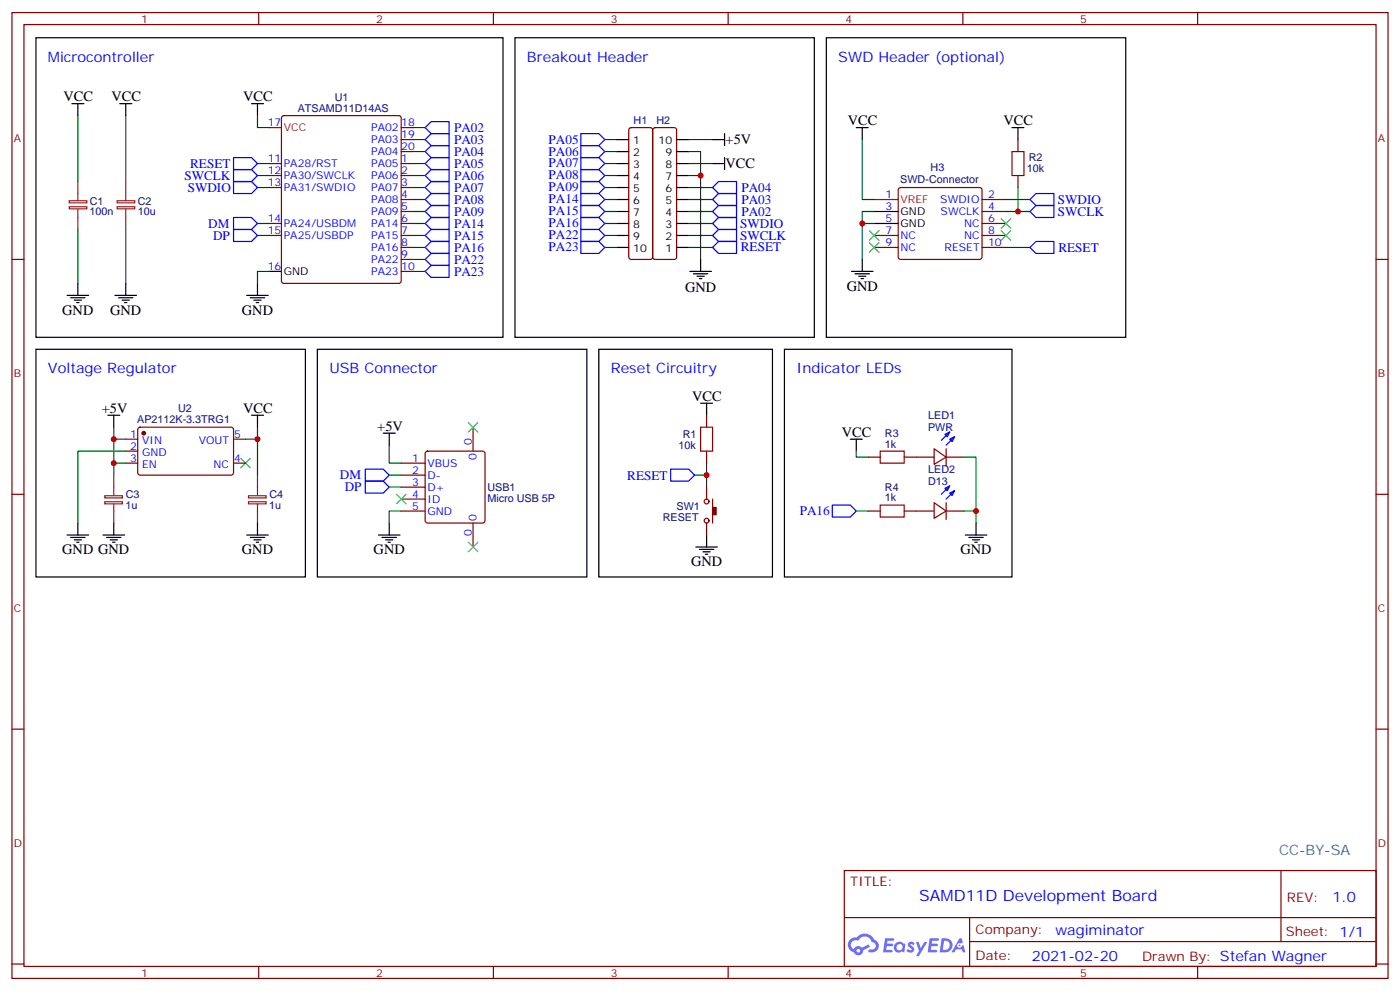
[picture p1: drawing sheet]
<svg xmlns="http://www.w3.org/2000/svg" width="412mm" height="292mm" viewBox="0 0 412 292" stroke-linecap="round" stroke-linejoin="round" font-family="sans-serif">
<g fill="none" stroke="#870000" stroke-width=".35">
<path d="M3.5 3.7h405.4v284.3h-405.4zM7.1 7.2h398.2v277.3h-398.2zM76.2 3.7v3.5M145.3 3.7v3.5M214.5 3.7v3.5M283.6 3.7v3.5M352.8 3.7v3.5M3.5 76.4h3.6M405.3 76.4h3.6M3.5 145.5h3.6M405.3 145.5h3.6M3.5 214.7h3.6"/>
<path d="M405.3 214.7h3.6M248.7 256.3h156.6v28.2h-156.6zM377.3 256.3v20.9M248.7 270.1h156.5M285.6 277.2h119.6M285.6 270.1v14.2M3.5 283.8h3.6M76.2 284.5v3.5M145.3 284.5v3.5M214.5 284.5v3.5M283.6 284.5v3.5M352.8 284.5v3.5"/>
<path d="M405.3 283.8h3.6"/>
</g>
<g fill="#5487ff">
<path d="M267.7 277.5a1.22 1.22 0 0 1 1.7 .2l-.4 .6a.47 .47 0 0 0-.3-.4 .47 .47 0 0 0-.5 .2l.1 .2a1.14 1.14 0 0 1 .8 1.8 1.14 1.14 0 0 1-1.9 0l-.2-.2 .5-.6 .7 .5a.29 .29 0 0 0 .3-.3 .29 .29 0 0 0-.2-.3 1.04 1.04 0 0 1-.6-1.7z"/>
<path d="M260.7 276.2h2.4l.3 .2-.2 .5-1.8 .1-.1 .8h1.5l.3 .4-.3 .4h-1.6l-.2 1.1h1.7l.2 .3-.2 .3-2.6 .1z"/>
<path d="M273.8 276.2h2.4l.3 .2-.1 .5-1.8 .1-.2 .8h1.6l.3 .4-.4 .4-1.6-.1-.1 1.1 1.7 .1 .2 .3-.2 .3-2.6 .1z"/>
<path d="M282.6 276.2h.7l.3 1.3-.6 .3a.69 .69 0 0 0-1 .3 .69 .69 0 0 0 .4 .9 .69 .69 0 0 0 .9-.6l.5-.2 .6 2.2h-.8l-.2-.9h-1.8l-.5 .9h-.8z"/>
<path d="M269.8 277.3h.8l.6 1.8 1.1-1.8h.9l-2.6 4.2h-.8l.9-1.5z"/>
<path d="M277.4 276.2l-.6 4.2h1.3a2.11 2.11 0 0 0 2.5-2.1 2.11 2.11 0 0 0-2.5-2.1zM278.1 277a1.39 1.39 0 0 1 1.7 1.4 1.39 1.39 0 0 1-1.8 1.2h-.3z"/>
<path d="M263.7 277.8a1.54 1.54 0 0 0-.1 2.2 1.54 1.54 0 0 0 2.2 .1l.6 .3 .3-2.3-.2-.3h-.4a1.49 1.49 0 0 0-2.4 0zM264 278.8a.94 .94 0 0 1 1.8 0 .94 .94 0 0 1-1.8 0z"/>
<path d="M250.4 276.6a2.18 2.18 0 0 0 1.1 3.7 1.44 1.44 0 0 0 1.6 .9 1.44 1.44 0 0 0 1.2-1.4l2-1.1-.5-.7-1.9 1a1.47 1.47 0 0 0-2.4 .4 1.39 1.39 0 0 1-.7-1.9 1.39 1.39 0 0 1 2-.5 2.12 2.12 0 0 1 2.2-1.3 2.12 2.12 0 0 1 1.9 1.7 1.14 1.14 0 0 1 1.1 1.4 1.14 1.14 0 0 1-1.7 .7 .43 .43 0 0 0-.5 .4 .43 .43 0 0 0 .4 .5 1.98 1.98 0 0 0 2.5-1.2 1.98 1.98 0 0 0-1.2-2.6 3.1 3.1 0 0 0-5.3-.6l-.9 .1zM252.3 279.9a.55 .55 0 0 1 1.1 0 .55 .55 0 0 1-1.1 0z"/>
<circle cx="282.6" cy="278.3" r=".26"/>
</g>
<path d="M79.4 37.6h3.5M257.5 58.7h7.1" fill="none" stroke="#f00" stroke-width=".35"/>
<g fill="none" stroke="#000" stroke-width=".35">
<path d="M10.6 11.1h137.6v88.2h-137.6zM151.7 11.1h88.2v88.2h-88.2zM243.4 11.1h88.2v88.2h-88.2zM21.2 30.5h3.5M22.9 30.5v3.5M35.3 30.5h3.5M37 30.5v3.5M74.1 30.5h3.5M75.8 30.5v3.5M213.4 39.3v3.6M252.2 37.6h3.6M254 37.6v3.5"/>
<path d="M298.1 37.6h3.5M299.9 37.6v3.5M181.7 41.1h3.5M181.7 48.2h3.5M181.7 44.6h3.5M181.7 51.7h3.5M181.7 55.2h3.5M181.7 58.7h3.5M199.3 41.1h3.5M199.3 48.2h3.5M199.3 44.6h3.5M199.3 51.7h3.5"/>
<path d="M199.3 55.2h3.5M199.3 58.7h3.5M209.9 41.1h3.5M209.9 48.2h3.5M213.4 46.4v3.5M79.4 79.9h3.5M181.7 62.3h3.5M181.7 65.8h3.5M181.7 69.3h3.5M181.7 72.8h3.5M199.3 62.3h3.5M199.3 65.8h3.5"/>
<path d="M199.3 69.3h3.5M199.3 72.8h3.5M203.2 79.9h6.3M206.4 76.4v3.5M250.8 79.9h6.4M254 76.4v3.5M257.5 62.3h7.1M257.5 65.8h7.1M19.8 87h6.3M20.8 87.7h4.2M21.9 88.4h2.1M22.6 89.1h.7"/>
<path d="M22.9 83.4v3.6M33.9 87h6.3M34.9 87.7h4.3M36 88.4h2.1M36.7 89.1h.7M37 83.4v3.6M72.7 87h6.3M73.7 87.7h4.3M74.8 88.4h2.1M75.5 89.1h.7M75.8 83.4v3.6M204.3 80.6h4.2"/>
<path d="M205.3 81.3h2.1M206 82h.7M251.9 80.6h4.2M252.9 81.3h2.2M253.6 82h.8M10.6 102.8h79.4v67.1h-79.4zM93.5 102.8h79.4v67.1h-79.4zM176.4 102.8h51.1v67.1h-51.1zM206.4 118.7h3.5M208.1 118.7v3.5M231.1 102.8h67v67.1h-67zM31.7 122.2h3.6"/>
<path d="M33.5 122.2v3.6M74.1 122.2h3.5M75.8 122.2v3.6M112.9 127.5h3.5M114.7 127.5v3.6M250.5 129.3h3.5M252.2 129.3v3.5M19.8 157.5h6.3M20.8 158.2h4.2M21.9 158.9h2.1M22.6 159.6h.7M22.9 154v3.5"/>
<path d="M30.3 157.5h6.4M31.4 158.2h4.2M32.5 158.9h2.1M33.2 159.6h.7M33.5 154v3.5M72.7 157.5h6.3M73.7 158.2h4.3M74.8 158.9h2.1M75.5 159.6h.7M75.8 154v3.5M111.5 157.5h6.3M112.5 158.2h4.3"/>
<path d="M113.6 158.9h2.1M114.3 159.6h.7M114.7 154v3.5M208.1 157.5v3.5M284.3 157.5h6.4M285.4 158.2h4.2M286.5 158.9h2.1M287.2 159.6h.7M287.5 154v3.5M205 161h6.3M206 161.7h4.3M207.1 162.5h2.1"/>
<path d="M207.8 163.2h.7"/>
</g>
<g fill="none" stroke="#870000" stroke-width=".35">
<path d="M83.1 34.2l.5-.2h33.9l.5 .2 .2 .5v48l-.3 .5-.4 .2h-33.9l-.5-.2-.2-.5v-48zM118.2 37.6h3.5M185.4 37.8l.5-.2h5.7l.5 .2 .2 .5v37.4l-.3 .5-.4 .2h-5.7l-.5-.3-.2-.4v-37.4zM192.5 37.8l.5-.2h5.6l.5 .2 .2 .5v37.4l-.2 .5-.5 .2h-5.6l-.5-.3-.2-.4v-37.4zM79.4 48.2h3.5M79.4 51.7h3.5M79.4 55.2h3.5M118.2 48.2h3.5M118.2 51.7h3.5M118.2 55.2h3.5M118.2 41.1h3.5M118.2 44.6h3.5"/>
<path d="M118.2 58.7h3.5M264.8 55.4l.5-.2h23.3l.5 .2 .2 .5v19.8l-.3 .5-.4 .2h-23.3l-.5-.3-.2-.4v-19.8zM289.3 58.7h7M299.9 41.1v3.5M299.9 51.7v3.5M79.4 65.8h3.5M79.4 69.3h3.5M118.2 65.8h3.5M118.2 69.3h3.5M118.2 62.3h3.5M118.2 72.8h3.5M118.2 76.4h3.5"/>
<path d="M118.2 79.9h3.5M257.5 69.3h7.1M257.5 72.8h7.1M289.3 65.8h7M289.3 69.3h7M289.3 62.3h7M289.3 72.8h7M37 129.3h3.6M37 132.8h3.6M37 136.3h3.6M40.8 126l.5-.2h27.1l.4 .7-.1 12.9-.6 .5-27.1-.1-.4-.6v-12.7zM68.8 129.3h3.5"/>
<path d="M68.8 136.3h3.5M118.2 136.3h7M118.2 139.9h7M125.5 133l.4-.2h16.3l.5 .2 .2 .5v19.8l-.3 .5-.4 .2h-16.3l-.5-.2-.2-.5v-19.8zM139.3 125.8v7M208.1 122.2v3.6M208.1 132.8v3.5M255.8 134.6h3.5M266.3 134.6h8.9M275.2 132.1l3.5 2.5-3.5 2.1zM278.7 134.6h5.3M278.7 132.1v5"/>
<path d="M118.2 143.4h7M118.2 146.9h7M118.2 150.5h7M139.3 154v7M208.1 143.4v3.5M208.1 154v3.5M209.9 146.9v7.1M255.8 150.5h3.5M266.3 150.5h8.9M275.2 148l3.5 2.5-3.5 2.1zM278.7 150.5h5.3M278.7 148v4.9"/>
<circle cx="208.1" cy="147.6" r=".71"/>
<circle cx="208.1" cy="153.3" r=".71"/>
</g>
<g fill="none" stroke="#008700" stroke-width=".35">
<path d="M22.9 34v19.4M37 34v19.4M75.8 34v3.6h3.6M121.7 37.6h3.5M75.8 48.2h3.6M75.8 51.7h3.6M75.8 55.2h3.6M121.7 48.2h3.5M121.7 51.7h3.5M121.7 55.2h3.5M121.7 58.7h3.5M121.7 41.1h3.5"/>
<path d="M121.7 44.6h3.5M178.2 48.2h3.5M178.2 51.7h3.5M178.2 55.2h3.5M178.2 58.7h3.5M178.2 41.1h3.5M178.2 44.6h3.5M202.8 44.6h3.6v31.8M202.8 48.2h7.1M202.8 51.7h3.6M202.8 55.2h7.1M202.8 58.7h7.1"/>
<path d="M202.8 41.1h7.1M254 41.1v17.6h3.5M296.3 58.7h7.1M299.9 55.2v7.1M22.9 67.6v15.8M37 67.6v15.8M75.8 65.8h3.6M75.8 69.3h3.6M79.4 79.9h-3.6v3.5M121.7 65.8h3.5M121.7 69.3h3.5M121.7 72.8h3.5"/>
<path d="M121.7 62.3h3.5M121.7 76.4h3.5M121.7 79.9h3.5M178.2 65.8h3.5M178.2 69.3h3.5M178.2 72.8h3.5M178.2 62.3h3.5M202.8 65.8h7.1M202.8 69.3h7.1M202.8 72.8h7.1M202.8 62.3h7.1M254 65.8h3.5"/>
<path d="M257.5 62.3h-3.5v14.1M296.3 72.8h7.1M296.3 62.3h7.1M33.5 125.8v3.5h3.5M33.5 136.3h3.5M33.5 129.3v10.6M37 132.8h-14.1v21.2M75.8 125.8v3.5h-3.5M75.8 129.3v10.6M114.7 131.1v5.2h3.5M114.7 139.9h3.5M208.1 136.3v3.6h-3.5"/>
<path d="M208.1 139.9v3.5M252.2 132.8v1.8h3.6M284 134.6h3.5v19.4M114.7 143.4h3.5M118.2 150.5h-3.5v3.5M252.2 150.5h3.6M284 150.5h3.5"/>
</g>
<g fill="none" stroke="#8c2424" stroke-width=".35">
<path d="M20.4 59.1h5.2v.6h-5.2zM22.9 53.4v5.7M34.5 59.1h5.2v.6h-5.2zM37 53.4v5.7M20.4 60.9h5.2v.6h-5.2zM22.9 61.6v6M34.5 60.9h5.2v.6h-5.2zM37 61.6v6M33.5 139.9v6M75.8 139.9v6M30.9 145.9h5.2v.7h-5.2zM30.9 147.7h5.2v.6h-5.2z"/>
<path d="M33.5 148.3v5.7M73.2 145.9h5.2v.7h-5.2zM73.2 147.7h5.2v.6h-5.2zM75.8 148.3v5.7"/>
</g>
<g fill="none" stroke="#00f" stroke-width=".35">
<path d="M127 35.8h5.3v3.5h-5.3l-1.8-1.7zM171.1 39.3h5.3l1.8 1.8-1.8 1.8h-5.3zM68.8 46.4h5.3l1.7 1.8-1.7 1.7h-5.3zM68.8 49.9h5.3l1.7 1.8-1.7 1.7h-5.3zM68.8 53.4h5.3l1.7 1.8-1.7 1.8h-5.3zM125.2 58.7l1.8-1.7h5.3v3.5h-5.3zM125.2 48.2l1.8-1.8h5.3v3.5h-5.3zM125.2 44.6l1.8-1.7h5.3v3.5h-5.3zM125.2 41.1l1.8-1.8h5.3v3.6h-5.3zM125.2 51.7l1.8-1.8h5.3v3.5h-5.3zM125.2 55.2l1.8-1.8h5.3v3.6h-5.3zM171.1 42.9h5.3l1.8 1.7-1.8 1.8h-5.3z"/>
<path d="M171.1 46.4h5.3l1.8 1.8-1.8 1.7h-5.3zM171.1 49.9h5.3l1.8 1.8-1.8 1.7h-5.3zM171.1 53.4h5.3l1.8 1.8-1.8 1.8h-5.3zM171.1 57h5.3l1.8 1.7-1.8 1.8h-5.3zM209.9 58.7l1.8-1.7h5.3v3.5h-5.3zM211.7 53.4h5.3v3.6h-5.3l-1.8-1.8zM303.4 58.7l1.8-1.7h5.2v3.5h-5.2zM68.8 64h5.3l1.7 1.8-1.7 1.8h-5.3zM68.8 67.6h5.3l1.7 1.7-1.7 1.8h-5.3zM125.2 69.3l1.8-1.7h5.3v3.5h-5.3zM125.2 65.8l1.8-1.8h5.3v3.6h-5.3zM125.2 62.3l1.8-1.8h5.3v3.5h-5.3z"/>
<path d="M125.2 72.8l1.8-1.7h5.3v3.5h-5.3zM125.2 76.4l1.8-1.8h5.3v3.5h-5.3zM125.2 79.9l1.8-1.8h5.3v3.6h-5.3zM171.1 60.5h5.3l1.8 1.8-1.8 1.7h-5.3zM171.1 64h5.3l1.8 1.8-1.8 1.8h-5.3zM171.1 67.6h5.3l1.8 1.7-1.8 1.8h-5.3zM171.1 71.1h5.3l1.8 1.7-1.8 1.8h-5.3zM209.9 62.3l1.8-1.8h5.3v3.5h-5.3zM209.9 65.8l1.8-1.8h5.3v3.6h-5.3zM209.9 69.3l1.8-1.7h5.3v3.5h-5.3zM209.9 72.8l1.8-1.7h5.3v3.5h-5.3zM303.4 72.8l1.8-1.7h5.2v3.5h-5.2z"/>
<path d="M303.4 62.3l1.8-1.8h5.2v3.5h-5.2zM107.6 138.1h5.3l1.8 1.8-1.8 1.7h-5.3zM197.6 138.1h5.2l1.8 1.8-1.8 1.7h-5.2zM278.3 127.9l1.5-.7-.8 1.4zM279.8 129.3l1.4-.7-.7 1.4zM279.8 127.2l-2.5 2.4M281.2 128.6l-2.5 2.5M107.6 141.6h5.3l1.8 1.8-1.8 1.8h-5.3zM245.2 148.7h5.3l1.7 1.8-1.7 1.7h-5.3zM278.3 143.8l1.5-.7-.8 1.4zM279.8 145.2l1.4-.7-.7 1.4zM279.8 143.1l-2.5 2.4"/>
<path d="M281.2 144.5l-2.5 2.4"/>
</g>
<g fill="none" stroke="#3c3" stroke-width=".35">
<path d="M256.1 67.9l2.8 2.8M256.1 71.4l2.8 2.9M258.9 67.9l-2.8 2.8M258.9 71.4l-2.8 2.9M294.9 67.9l2.8 2.8M294.9 64.4l2.8 2.8M297.7 67.9l-2.8 2.8M297.7 64.4l-2.8 2.8M70.9 134.9l2.8 2.9M73.7 134.9l-2.8 2.9M137.9 124.4l2.9 2.8M140.8 124.4l-2.9 2.8"/>
<path d="M116.8 145.5l2.8 2.8M119.6 145.5l-2.8 2.8M137.9 159.6l2.9 2.9M140.8 159.6l-2.9 2.9"/>
</g>
<g fill="#870000" stroke="#870000" stroke-width=".35">
<path d="M209.9 149.4h1.1v2.1h-1.1z"/>
<circle cx="42.3" cy="127.5" r=".53"/>
</g>
<path d="M298.1 44.6h3.5v7.1h-3.5zM206.4 125.8h3.5v7h-3.5zM259.3 132.8h7v3.5h-7zM259.3 148.7h7v3.5h-7z" fill="none" stroke="#a10000" stroke-width=".35"/>
<g fill="#c00">
<circle cx="33.5" cy="136.3" r=".88"/>
<circle cx="33.5" cy="129.3" r=".88"/>
<circle cx="75.8" cy="129.3" r=".88"/>
<circle cx="287.5" cy="150.5" r=".88"/>
<circle cx="208.1" cy="139.9" r=".88"/>
<circle cx="254" cy="65.8" r=".88"/>
<circle cx="299.9" cy="62.3" r=".88"/>
<circle cx="206.4" cy="51.7" r=".88"/>
</g>
<text font-size="4.6" fill="#00f" x="270.8" y="265.3">SAMD11D Development Board</text>
<g font-size="4.2" fill="#00f">
<text x="14.1" y="18.2">Microcontroller</text>
<text x="155.2" y="18.2">Breakout Header</text>
<text x="246.9" y="18.2">SWD Header (optional)</text>
<text x="14.1" y="109.9">Voltage Regulator</text>
<text x="97" y="109.9">USB Connector</text>
<text x="179.9" y="109.9">Reset Circuitry</text>
<text x="234.6" y="109.9">Indicator LEDs</text>
<text x="392.5" y="265.6">1.0</text>
<text x="310.9" y="275.1">wagiminator</text>
<text x="304" y="282.9">2021-02-20</text>
</g>
<g font-size="4.2">
<text x="18.7" y="29.8">VCC</text>
<text x="32.8" y="29.8">VCC</text>
<text x="71.6" y="29.8">VCC</text>
<text x="249.8" y="36.9">VCC</text>
<text x="295.6" y="36.9">VCC</text>
<text x="213.7" y="42.5">+5V</text>
<text x="213.7" y="49.6">VCC</text>
<text x="201.8" y="86">GND</text>
<text x="249.4" y="85.5">GND</text>
<text x="18.3" y="92.6">GND</text>
<text x="32.5" y="92.6">GND</text>
<text x="71.3" y="92.6">GND</text>
<text x="203.9" y="118">VCC</text>
<text x="30" y="121.5">+5V</text>
<text x="71.6" y="121.5">VCC</text>
<text x="111.1" y="126.8">+5V</text>
<text x="248" y="128.6">VCC</text>
<text x="18.3" y="163.2">GND GND</text>
<text x="71.3" y="163.2">GND</text>
<text x="110.1" y="163.2">GND</text>
<text x="203.6" y="166.7">GND</text>
<text x="282.9" y="163.2">GND</text>
</g>
<text font-size="4.2" fill="#0099b0" x="376.8" y="251.7">CC-BY-SA</text>
<g font-size="3.9" fill="#00f">
<text x="133.7" y="38.9">PA02</text>
<text x="133.7" y="45.9">PA04</text>
<text x="133.7" y="42.4">PA03</text>
<text x="161.6" y="42.3">PA05</text>
<text x="161.6" y="45.8">PA06</text>
<text x="54.3" y="52.9">SWCLK</text>
<text x="56" y="49.5">RESET</text>
<text x="133.7" y="49.5">PA05</text>
<text x="133.7" y="53">PA06</text>
<text x="161.6" y="49.3">PA07</text>
<text x="161.6" y="52.8">PA08</text>
<text x="55.3" y="56.5">SWDIO</text>
<text x="133.7" y="56.5">PA07</text>
<text x="161.6" y="56.4">PA09</text>
<text x="161.6" y="59.9">PA14</text>
<text x="218.4" y="56.5">PA04</text>
<text x="311.6" y="60">SWDIO</text>
<text x="133.7" y="63.6">PA09</text>
<text x="133.7" y="60">PA08</text>
<text x="161.6" y="63.4">PA15</text>
<text x="218.4" y="60">PA03</text>
<text x="218.4" y="63.6">PA02</text>
<text x="311.6" y="63.5">SWCLK</text>
<text x="61.3" y="67.1">DM</text>
<text x="62.7" y="70.6">DP</text>
<text x="133.7" y="70.6">PA15</text>
<text x="133.7" y="67.1">PA14</text>
<text x="161.6" y="67">PA16</text>
<text x="161.6" y="70.5">PA22</text>
<text x="218" y="70.5">SWCLK</text>
<text x="218" y="67">SWDIO</text>
<text x="133.7" y="74.2">PA16</text>
<text x="133.7" y="77.7">PA22</text>
<text x="161.6" y="74">PA23</text>
<text x="218.2" y="73.9">RESET</text>
<text x="311.8" y="74.1">RESET</text>
<text x="133.7" y="81.2">PA23</text>
<text x="100.2" y="141.1">DM</text>
<text x="184.8" y="141.2">RESET</text>
<text x="101.6" y="144.7">DP</text>
<text x="235.6" y="151.7">PA16</text>
</g>
<g font-size="3.9" fill="#800">
<text x="250.5" y="260.9">TITLE:</text>
<text x="379.1" y="265.6">REV:</text>
<text x="287.4" y="275.1">Company:</text>
<text x="378.7" y="275.7">Sheet: 1/1</text>
<text x="287.4" y="282.8">Date:</text>
<text x="336.4" y="282.8">Drawn By: Stefan Wagner</text>
</g>
<g font-size="3.2" fill="#800">
<text x="41.6" y="6.7">1</text>
<text x="110.8" y="6.7">2</text>
<text x="179.9" y="6.7">3</text>
<text x="249.1" y="6.7">4</text>
<text x="318.2" y="6.7">5</text>
<text x="4.1" y="41.8">A</text>
<text x="405.9" y="41.8">A</text>
<text x="4.1" y="110.9">B</text>
<text x="405.9" y="110.9">B</text>
<text x="4.1" y="180.1">C</text>
<text x="405.9" y="180.1">C</text>
<text x="4.1" y="249.2">D</text>
<text x="405.9" y="249.2">D</text>
<text x="41.6" y="287.5">1</text>
<text x="110.8" y="287.5">2</text>
<text x="179.9" y="287.5">3</text>
<text x="249.1" y="287.5">4</text>
<text x="318.2" y="287.5">5</text>
</g>
<g font-size="3.2" fill="#000080">
<text x="98.6" y="29.8">U1</text>
<text x="87.7" y="33.1">ATSAMD11D14AS</text>
<text x="186.6" y="36.6">H1</text>
<text x="193.3" y="36.6">H2</text>
<text x="303.1" y="47.5">R2</text>
<text x="265.2" y="53.9">SWD-Connector</text>
<text x="274.1" y="50.4">H3</text>
<text x="302.5" y="50.7">10k</text>
<text x="26.3" y="63.4">100n</text>
<text x="26.5" y="60.2">C1</text>
<text x="40.6" y="60.2">C2</text>
<text x="40.6" y="63.4">10u</text>
<text x="40.4" y="124.5">AP2112K-3.3TRG1</text>
<text x="52.5" y="121.4">U2</text>
<text x="273.4" y="123.5">LED1</text>
<text x="201.1" y="129">R1</text>
<text x="260.7" y="131.8">1k</text>
<text x="260.7" y="128.6">R3</text>
<text x="273.4" y="127">PWR</text>
<text x="199.8" y="132.2">10k</text>
<text x="273.4" y="142.9">D13</text>
<text x="273.4" y="139.4">LED2</text>
<text x="37" y="149.8">1u</text>
<text x="37.1" y="146.7">C3</text>
<text x="79.3" y="149.8">1u</text>
<text x="79.4" y="146.7">C4</text>
<text x="143.6" y="147.7">Micro USB 5P</text>
<text x="143.6" y="144.6">USB1</text>
<text x="260.7" y="147.6">1k</text>
<text x="260.7" y="144.5">R4</text>
<text x="195.2" y="153.4">RESET</text>
<text x="199.3" y="150.2">SW1</text>
</g>
<g font-size="3.2" fill="#00f">
<text x="78.9" y="37.2">17</text>
<text x="109.4" y="38.6">PA02</text>
<text x="118.2" y="37.2">18</text>
<text x="118.2" y="40.7">19</text>
<text x="78.9" y="47.8">11</text>
<text x="109.4" y="42.2">PA03</text>
<text x="109.4" y="45.7">PA04</text>
<text x="118.2" y="44.3">20</text>
<text x="118.2" y="47.8">1</text>
<text x="78.9" y="51.3">12</text>
<text x="83.6" y="49.2">PA28/RST</text>
<text x="83.6" y="52.7">PA30/SWCLK</text>
<text x="109.4" y="49.2">PA05</text>
<text x="109.4" y="52.7">PA06</text>
<text x="118.2" y="51.3">2</text>
<text x="78.9" y="54.9">13</text>
<text x="83.6" y="56.3">PA31/SWDIO</text>
<text x="109.4" y="56.3">PA07</text>
<text x="109.4" y="59.8">PA08</text>
<text x="118.2" y="54.9">3</text>
<text x="118.2" y="58.4">4</text>
<text x="260.8" y="58.4">1</text>
<text x="277" y="59.8">SWDIO</text>
<text x="291" y="58.4">2</text>
<text x="78.9" y="65.4">14</text>
<text x="109.4" y="63.3">PA09</text>
<text x="118.2" y="61.9">5</text>
<text x="118.2" y="65.4">6</text>
<text x="260.8" y="61.9">3</text>
<text x="260.8" y="65.4">5</text>
<text x="277.1" y="63.3">SWCLK</text>
<text x="291" y="61.9">4</text>
<text x="291" y="65.4">6</text>
<text x="78.9" y="69">15</text>
<text x="83.6" y="66.9">PA24/USBDM</text>
<text x="83.6" y="70.4">PA25/USBDP</text>
<text x="109.4" y="66.9">PA14</text>
<text x="109.4" y="70.4">PA15</text>
<text x="118.2" y="69">7</text>
<text x="260.8" y="69">7</text>
<text x="265.3" y="70.4">NC</text>
<text x="284" y="66.9">NC</text>
<text x="284" y="70.4">NC</text>
<text x="291" y="69">8</text>
<text x="109.4" y="73.9">PA16</text>
<text x="109.4" y="77.4">PA22</text>
<text x="118.2" y="72.5">8</text>
<text x="118.2" y="76">9</text>
<text x="260.8" y="72.5">9</text>
<text x="265.3" y="73.9">NC</text>
<text x="278.2" y="73.9">RESET</text>
<text x="291" y="72.5">10</text>
<text x="78.9" y="79.6">16</text>
<text x="109.4" y="81">PA23</text>
<text x="118.2" y="79.6">10</text>
<text x="38.4" y="128.9">1</text>
<text x="41.9" y="130.7">VIN</text>
<text x="58.5" y="130.7">VOUT</text>
<text x="69" y="128.9">5</text>
<text x="139" y="131.1" transform="rotate(-90 139 131.1)">0</text>
<text x="38.4" y="132.5">2</text>
<text x="38.4" y="136">3</text>
<text x="41.9" y="134.2">GND</text>
<text x="41.9" y="137.8">EN</text>
<text x="62.9" y="137.8">NC</text>
<text x="69" y="136">4</text>
<text x="121.5" y="136">1</text>
<text x="125.9" y="137.4">VBUS</text>
<text x="140.4" y="135.5" transform="rotate(-90 140.4 135.5)">0</text>
<text x="121.5" y="139.5">2</text>
<text x="121.5" y="143.1">3</text>
<text x="125.9" y="140.9">D-</text>
<text x="121.5" y="146.6">4</text>
<text x="125.9" y="144.5">D+</text>
<text x="125.9" y="148">ID</text>
<text x="121.5" y="150.1">5</text>
<text x="125.9" y="151.5">GND</text>
<text x="140.4" y="153.3" transform="rotate(-90 140.4 153.3)">0</text>
<text x="139" y="157.8" transform="rotate(-90 139 157.8)">0</text>
</g>
<g font-size="3.2" fill="#f00">
<text x="83.6" y="38.6">VCC</text>
<text x="265.3" y="59.8">VREF</text>
</g>
<g font-size="3.2">
<text x="186.5" y="42.5">1</text>
<text x="186.5" y="46">2</text>
<text x="194" y="42.5">10</text>
<text x="196" y="46">9</text>
<text x="186.5" y="49.6">3</text>
<text x="186.5" y="53.1">4</text>
<text x="196" y="53.1">7</text>
<text x="196" y="49.6">8</text>
<text x="186.5" y="56.6">5</text>
<text x="196" y="56.6">6</text>
<text x="186.5" y="60.1">6</text>
<text x="186.5" y="63.7">7</text>
<text x="196" y="63.7">4</text>
<text x="196" y="60.1">5</text>
<text x="265.3" y="63.3">GND</text>
<text x="186.5" y="67.2">8</text>
<text x="186.5" y="70.7">9</text>
<text x="196" y="70.7">2</text>
<text x="196" y="67.2">3</text>
<text x="265.3" y="66.9">GND</text>
<text x="186.5" y="74.3">10</text>
<text x="196" y="74.3">1</text>
<text x="83.6" y="81">GND</text>
</g>
</svg>
